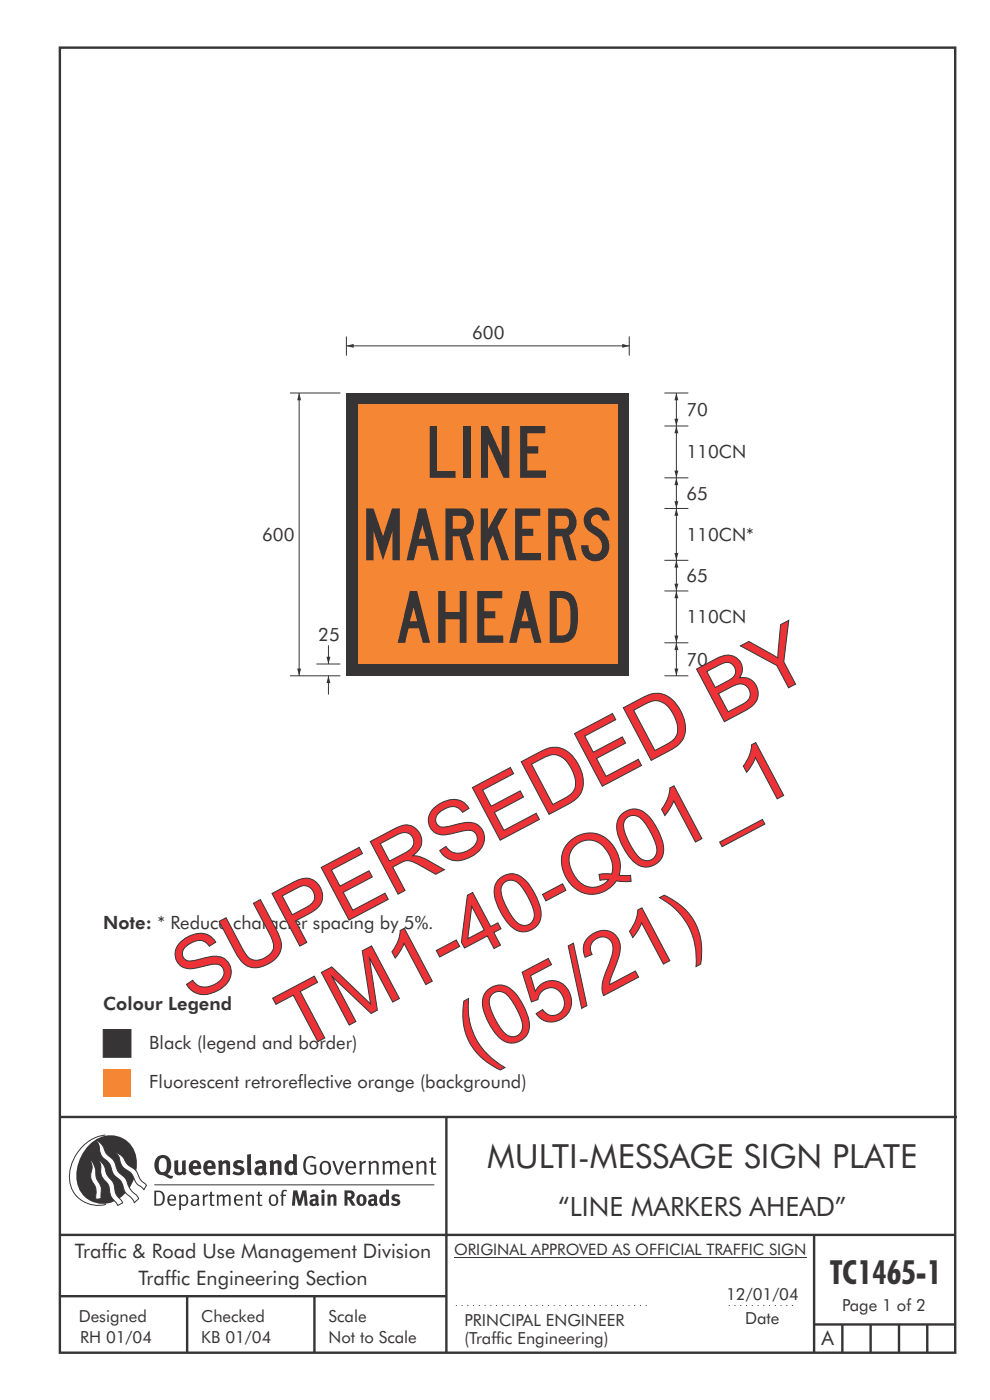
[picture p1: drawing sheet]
<svg xmlns="http://www.w3.org/2000/svg" width="210mm" height="297mm" viewBox="0 0 210 297" stroke-linecap="round" stroke-linejoin="round" font-family="sans-serif">
<g fill="none" stroke="#373435" stroke-width=".51">
<path d="M12.7 10.1h189.9v276.9h-189.9zM12.7 237h190.3M94.7 236.9v50.1M12.7 262h190M12.7 275h82M39.7 275v12M66.7 275v12M172.7 262v25M172.7 281h30M178.7 281v6M184.7 281v6M190.7 281v6"/>
<path d="M196.7 281v6"/>
</g>
<path d="M96.7 277h41.5M154.6 277h14" fill="none" stroke="#373435" stroke-width=".21" stroke-dasharray=".2 1" stroke-linecap="butt"/>
<path d="M96.3 266.7h74.7" fill="none" stroke="#373435" stroke-width=".21"/>
<g fill="#373435">
<path d="M64.9 245.6a1.61 1.61 0 0 1 2.1 0l-.2 .3a1.17 1.17 0 0 0-1.4-.2 1.17 1.17 0 0 0-.6 1.3 1.42 1.42 0 0 0 1.2 1.9l.7-.2v-1.2h-.8l-.1-.4h1.3v1.8a1.82 1.82 0 0 1-2.2 0 1.82 1.82 0 0 1-.6-2.1l.2-.7z" fill-rule="evenodd"/>
<path d="M68.2 246.5a1.77 1.77 0 0 0 .4 2.7 1.39 1.39 0 0 0 1.4-.5 1.39 1.39 0 0 0 .2-1.5 1.19 1.19 0 0 0-2-.7zM68.5 246.8a.83 .83 0 0 1 1 .1 .83 .83 0 0 1 .2 .9 .75 .75 0 0 1-.6 1.1 .75 .75 0 0 1-.8-.8v-1z" fill-rule="evenodd"/>
<path d="M70.5 246.4l.4-.1 .8 2.4 .8-2.3h.5l-1.1 2.8h-.4z" fill-rule="evenodd"/>
<path d="M73.6 246.7a1.74 1.74 0 0 0 .5 2.5h.9l.5-.3-.2-.3a.89 .89 0 0 1-1.1 .2 .89 .89 0 0 1-.4-1h1.7a1.15 1.15 0 0 0-.4-1.3 1.15 1.15 0 0 0-1.5 .2zM74 246.8a.67 .67 0 0 1 .8-.1 .67 .67 0 0 1 .3 .8h-1.3z" fill-rule="evenodd"/>
<path d="M76.2 246.4l.4-.1 .1 .4 .5-.4h.5l-.2 .5a.61 .61 0 0 0-.8 .6v1.8h-.4z" fill-rule="evenodd"/>
<path d="M78.1 246.4l.5-.1 .1 .4a.89 .89 0 0 1 .9-.4 .89 .89 0 0 1 .7 .7v2.2h-.4v-2.2l-.1-.2-.3-.1-.8 .4v2.1h-.4z" fill-rule="evenodd"/>
<path d="M81.1 246.4l.4-.1 .1 .4a.83 .83 0 0 1 .8-.4 .83 .83 0 0 1 .7 .5 .86 .86 0 0 1 .9-.5 .86 .86 0 0 1 .7 .7v2.2h-.4l-.1-2.3a.5 .5 0 0 0-.8 0l-.2 .2v2.1h-.5v-2.2l-.4-.3-.7 .4v2.1h-.4z" fill-rule="evenodd"/>
<path d="M85.7 246.7a1.74 1.74 0 0 0 .5 2.5h.9l.5-.3-.2-.3a.89 .89 0 0 1-1.1 .2 .89 .89 0 0 1-.4-1h1.7a1.15 1.15 0 0 0-.5-1.3 1.15 1.15 0 0 0-1.4 .2zM86 246.8a.67 .67 0 0 1 .9-.1 .67 .67 0 0 1 .3 .8h-1.3z" fill-rule="evenodd"/>
<path d="M88.3 246.4l.4-.1 .1 .4a.89 .89 0 0 1 .9-.4 .89 .89 0 0 1 .8 .7v2.2h-.5v-2.2l-.1-.2-.3-.1-.8 .4v2.1h-.4z" fill-rule="evenodd"/>
<path d="M91.5 245.6l.4-.1v.9h.7l-.2 .3h-.5v2.1l.1 .1h.5l.1 .3a.71 .71 0 0 1-1.2-.6v-1.9h-.3v-.3h.3z" fill-rule="evenodd"/>
<path d="M37 246.3l.8-.2v2a.46 .46 0 0 0 .2 .6 .46 .46 0 0 0 .6-.2v-2.2l.8-.2v2.4l.2 .5-.6 .4-.2-.3a1.03 1.03 0 0 1-1.2 .2 1.03 1.03 0 0 1-.6-1.1z" fill-rule="evenodd"/>
<path d="M40.4 246.6a1.64 1.64 0 0 0 0 2.2 1.64 1.64 0 0 0 2.3 .1l-.4-.4a.78 .78 0 0 1-.9 .3 .78 .78 0 0 1-.5-.8h1.8a1.37 1.37 0 0 0-.6-1.7 1.37 1.37 0 0 0-1.7 .3zM41.1 246.9a.48 .48 0 0 1 .6-.1 .48 .48 0 0 1 .2 .6h-1z" fill-rule="evenodd"/>
<path d="M43.5 246.6a1.65 1.65 0 0 0-.2 1.9 1.65 1.65 0 0 0 1.9 .8l.5-.4-.3-.4a.78 .78 0 0 1-.9 .3 .78 .78 0 0 1-.5-.8h1.8a1.37 1.37 0 0 0-.6-1.7 1.37 1.37 0 0 0-1.7 .3zM44.1 246.9a.48 .48 0 0 1 .6-.1 .48 .48 0 0 1 .2 .6h-.9z" fill-rule="evenodd"/>
<path d="M46.3 246.3l.7-.2 .1 .4a.95 .95 0 0 1 1-.3 .95 .95 0 0 1 .7 .8v2.3h-.8v-2.3l-.3-.2-.5 .3v2.2h-.8z" fill-rule="evenodd"/>
<path d="M49.7 246.5a1.73 1.73 0 0 1 2-.1l-.2 .5-.6-.2a.42 .42 0 0 0-.6 .3l.2 .3a1.23 1.23 0 0 1 1.4 1 1.47 1.47 0 0 1-2.3 .9l-.3-.2 .3-.6 .7 .3a.47 .47 0 0 0 .7-.3 .87 .87 0 0 0-1-.5l-.4-.2-.1-.4z" fill-rule="evenodd"/>
<path d="M54.1 246.6l.3 .5 .3-.1a.62 .62 0 0 1 .9 0l.1 .4a1.21 1.21 0 0 0-1.4 .3 1.21 1.21 0 0 0-.1 1.3 1.19 1.19 0 0 0 1.6 .1l.5 .3 .4-.5-.3-.3v-1.4a.96 .96 0 0 0-1.3-1zM55 248l.6-.1v.7a.43 .43 0 0 1-.6 .1 .43 .43 0 0 1 0-.7z" fill-rule="evenodd"/>
<path d="M57.2 246.3l.7-.2 .1 .4a.95 .95 0 0 1 1-.3 .95 .95 0 0 1 .7 .8v2.3h-.8v-2.3l-.2-.2-.6 .3v2.2h-.8z" fill-rule="evenodd"/>
<path d="M62.2 244.8v1.5a1.29 1.29 0 0 0-1.4 .2 1.29 1.29 0 0 0-.5 1.3 1.24 1.24 0 0 0 .6 1.3 1.24 1.24 0 0 0 1.4 0l.1 .2h.7l-.1-4.3zM61.5 246.9l.4-.1 .3 .2v1.5l-.3 .1a.48 .48 0 0 1-.6-.4 1.52 1.52 0 0 1 .2-1.3z" fill-rule="evenodd"/>
<path d="M52.4 245l.8-.2 .2 4.5h-.8l-.1-.2z" fill-rule="evenodd"/>
</g>
<path d="M22.4 240.8a9 9 0 0 0-7.4 10.9 6.2 6.2 0 0 0 7.5 3.8M32.7 251.4h59.4" fill="none" stroke="#373435" stroke-width=".21"/>
<path d="M19.1 242.7a5.7 5.7 0 0 1 6.5-1.4 5.7 5.7 0 0 1 3.4 5.7 8.6 8.6 0 0 1-6.2 8.3 5.7 5.7 0 0 1-6.5-7 9.9 9.9 0 0 1 2.8-5.6z" fill-rule="evenodd" fill="#373435"/>
<path d="M24.5 244.5a3.1 3.1 0 0 1 2.3 2.2l.7 .7a3.2 3.2 0 0 1 2 2.4l.4 .6 1.2 1.1-.6 .9-.2-.3a3.5 3.5 0 0 1-1.9-2.1 3.8 3.8 0 0 0-2.1-2.2 3.5 3.5 0 0 1-1-2.2zM20.4 241.9a3.4 3.4 0 0 1 1.9 2.5l.7 .8a3.3 3.3 0 0 1 1.7 2.6 4.4 4.4 0 0 0 1.7 2l.3 .3a6.1 6.1 0 0 0 2.5 3.7l.2 .5-.9 .9a6.1 6.1 0 0 0-1.9-2.2l-.4-.8a3.6 3.6 0 0 0-1.9-2.8l-.6-1a3.6 3.6 0 0 0-1.9-2.8 3.7 3.7 0 0 1-.8-2.4zM21 246.1a3.4 3.4 0 0 1 1.5 2.7l.6 1a3.8 3.8 0 0 1 1.4 3.1l.3 .7 1.2 1.6-1 .6-.5-.8a3.2 3.2 0 0 1-1.3-2.8 4.3 4.3 0 0 0-1.4-2.2 4.7 4.7 0 0 1-.5-2.9zM19.2 246.1a5.1 5.1 0 0 1 1.2 3.7l.3 .7a3.1 3.1 0 0 1 .7 3l.1 .8-1.1 .2-.1-.8a3.5 3.5 0 0 0-.9-3.3 3.6 3.6 0 0 1 .1-2.5z" fill-rule="evenodd" fill="#fefefe" stroke="#373435" stroke-width=".21"/>
<g fill="#373435">
<path d="M33.4 245.5a2.51 2.51 0 0 0 .4 3.7l.8 .1a2.78 2.78 0 0 0 2 .7l.2-.6h-.6l-.7-.3a2.56 2.56 0 0 0 0-3.8 1.83 1.83 0 0 0-2.1 .2zM34 245.9a.87 .87 0 0 1 1 0 .87 .87 0 0 1 .4 .9v.4a1.17 1.17 0 0 1-.9 1.5l-.3-.1a2.38 2.38 0 0 1-.2-2.7z" fill-rule="evenodd"/>
<path d="M33.1 252.9v2.6a1.12 1.12 0 0 0 1.2-.3 1.12 1.12 0 0 0 .2-1.2l-.1-.5-.3-.4zM32.7 252.6h1.1a1.67 1.67 0 0 1 1.2 1.6 1.67 1.67 0 0 1-1.3 1.6h-1zM36.1 253.9l-.2 .5h1.1a.55 .55 0 0 0-.3-.6 .55 .55 0 0 0-.6 .1zM35.8 253.7a.95 .95 0 0 1 1.2-.1 .95 .95 0 0 1 .4 1.1h-1.5a.72 .72 0 0 0 .4 .8 .72 .72 0 0 0 .9-.2l.1 .3a1.15 1.15 0 0 1-1.5 0 1.15 1.15 0 0 1-.2-1.5zM38.4 254.1v1.2a.7 .7 0 0 0 .9 .1 .7 .7 0 0 0 .2-.9 .61 .61 0 0 0-.4-.7 .61 .61 0 0 0-.7 .3zM38 253.5l.3-.1 .1 .4a.95 .95 0 0 1 1.2-.2 .95 .95 0 0 1 .3 1.2 .92 .92 0 0 1-.5 .9 .92 .92 0 0 1-1-.1v1.1l-.4 .1zM40.9 254.8a.5 .5 0 0 0 .2 .8 .5 .5 0 0 0 .7-.4v-.6zM40.5 253.7a1 1 0 0 1 1.7 .3v1.4l.2 .2-.2 .3-.3-.3a.78 .78 0 0 1-1.4-.1 .78 .78 0 0 1 .8-1.1h.5a.58 .58 0 0 0-.3-.7 .58 .58 0 0 0-.7 .2zM43 253.5l.3-.1 .1 .4 .3-.3 .5-.1-.2 .4a.52 .52 0 0 0-.6 .5v1.5h-.4zM44.6 252.9l.4-.1-.1 .7h.6l-.1 .3h-.5v1.5a.35 .35 0 0 0 .6 .3v.2a.57 .57 0 0 1-.6 .1 .57 .57 0 0 1-.3-.5v-1.6h-.3v-.3h.3zM45.9 253.5l.4-.1 .1 .4 .2-.2a.64 .64 0 0 1 1 .2 .7 .7 0 0 1 .8-.4 .7 .7 0 0 1 .5 .6v1.8h-.3v-1.7l-.3-.4-.7 .4v1.7h-.3v-1.6a.38 .38 0 0 0-.3-.5 .38 .38 0 0 0-.5 .2l-.1 .2v1.7h-.4zM50.2 253.9l-.2 .5h1.1a.55 .55 0 0 0-.2-.6 .55 .55 0 0 0-.7 .1zM49.9 253.7a.95 .95 0 0 1 1.2-.1 .95 .95 0 0 1 .4 1.1h-1.5a.72 .72 0 0 0 .4 .8 .72 .72 0 0 0 .9-.2l.1 .3a1.15 1.15 0 0 1-1.5 0 1.15 1.15 0 0 1-.2-1.5zM52.1 253.5l.3-.1 .1 .4a.72 .72 0 0 1 .8-.4 .72 .72 0 0 1 .6 .6v1.8h-.4v-1.6a.45 .45 0 0 0-.3-.5 .45 .45 0 0 0-.5 .2l-.2 .2v1.7h-.3zM54.7 252.9l.4-.1v.7h.6l-.1 .3h-.5v1.5a.35 .35 0 0 0 .5 .3v.2a.57 .57 0 0 1-.6 .1 .57 .57 0 0 1-.3-.5v-1.6h-.3v-.3h.3zM57.6 253.9l-.2 .7a.65 .65 0 0 0 .3 .8 .65 .65 0 0 0 .8-.2l.1-.1a.93 .93 0 0 0-.7-1.4zM57.3 253.7a1.12 1.12 0 0 1 1.4 0 1.12 1.12 0 0 1 .3 1.5 1.01 1.01 0 0 1-1.3 .6 1.01 1.01 0 0 1-.7-1.2zM59.9 252.6l.5-.2 .5 .2-.1 .2-.4-.1-.3 .2v.6h.6l-.1 .3h-.5v2h-.4v-2h-.2v-.3h.2zM62.2 252.6l-.3 3.2h.7l.1-2.3 .6 2.3h.6l.6-2.3 .1 2.3h.7l-.3-3.2h-.9l-.5 2.1-.5-2.1zM65.7 253.7l.3 .4a.51 .51 0 0 1 .5-.3 .51 .51 0 0 1 .4 .4v.1a.88 .88 0 0 0-1.1 .4 .88 .88 0 0 0 .2 1.1 .9 .9 0 0 0 1.1-.2l.3 .3 .4-.4-.2-.2v-1.1a.87 .87 0 0 0-.5-.8 .87 .87 0 0 0-1 .1zM66.4 254.8h.5v.5l-.1 .1h-.3l-.2-.1zM68.2 253.5v2.3h.6v-2.4zM68.1 252.8a.4 .4 0 0 0 .8 0 .4 .4 0 0 0-.8 0zM69.4 253.5l.1 2.3h.6v-1.7a.33 .33 0 0 1 .4-.2 .33 .33 0 0 1 .3 .4v1.5h.6v-1.7a.75 .75 0 0 0-.6-.7 .75 .75 0 0 0-.8 .3v-.3zM73.1 252.6v3.2h.6v-1.3l.3 .2 .7 1.1h.7l-.9-1.4a.94 .94 0 0 0 .7-1 .94 .94 0 0 0-.9-.8zM73.7 253.1a.51 .51 0 0 1 .8 .1 .51 .51 0 0 1-.2 .7l-.6 .1zM75.9 253.7a1.19 1.19 0 0 0-.1 1.7 1.19 1.19 0 0 0 1.8 0 1.19 1.19 0 0 0-.1-1.6 1.19 1.19 0 0 0-1.6-.1zM76.5 253.9l.2-.1a.99 .99 0 0 1 0 1.6 1.06 1.06 0 0 1-.2-1.5zM78.1 253.7l.3 .4a.51 .51 0 0 1 .5-.3 .51 .51 0 0 1 .5 .4v.1a.88 .88 0 0 0-1.2 .4 .88 .88 0 0 0 .2 1.1 .9 .9 0 0 0 1.1-.2l.3 .3 .4-.4-.2-.2v-1.1a.87 .87 0 0 0-.5-.8 .87 .87 0 0 0-1 .1zM78.9 254.8h.4v.5l-.1 .1h-.3l-.1-.1zM81.9 252.3v1.2a1.2 1.2 0 0 0-1.4 .6 1.2 1.2 0 0 0 .2 1.4l.5 .3 .8-.1v.1h.6l-.1-3.4zM81.4 253.9l.5 .1-.1 1.2a.46 .46 0 0 1-.5 0 .46 .46 0 0 1-.1-.5zM83.3 253.6a.79 .79 0 0 0-.1 .9 .79 .79 0 0 0 .9 .4 .33 .33 0 0 1 0 .5 .33 .33 0 0 1-.5 0l-.4-.3-.3 .5a1.15 1.15 0 0 0 1.2 .3 1.15 1.15 0 0 0 .8-1 1.49 1.49 0 0 0-1.2-.8 .4 .4 0 0 1 .3-.3 .4 .4 0 0 1 .4 .1l.2 .1 .2-.4a1.47 1.47 0 0 0-1.5 0z" fill-rule="evenodd"/>
</g>
<path d="M21.9 218.4h5.9v5.9h-5.9z" fill-rule="evenodd" fill="#373435" stroke="#373435" stroke-width=".21"/>
<path d="M21.9 226.7h5.9v5.9h-5.9z" fill-rule="evenodd" fill="#f58634"/>
<path d="M143.5 136.4v7" fill="none" stroke="#373435" stroke-width=".21"/>
<g fill="#373435">
<path d="M143.1 141.8h.8l-.4 1.6z"/>
<path d="M143.5 136.4l.4 1.5h-.8z"/>
</g>
<path d="M143.5 125.4v11" fill="none" stroke="#373435" stroke-width=".21"/>
<g fill="#373435">
<path d="M143.1 134.8h.8l-.4 1.6z"/>
<path d="M143.5 125.4l.4 1.5h-.8z"/>
</g>
<path d="M73.5 73.4h60" fill="none" stroke="#373435" stroke-width=".21"/>
<g fill="#373435">
<path d="M132 73l1.5 .4-1.5 .4z"/>
<path d="M73.5 73.4l1.5-.4v.8z"/>
<path d="M73.5 83.4h60v60h-60z" fill-rule="evenodd"/>
</g>
<path d="M76 85.9h55v55h-55z" fill-rule="evenodd" fill="#f58634"/>
<path d="M73.5 71.4v4.1M133.5 71.4v4.1M143.5 118.9v6.5M140.9 136.4h5.1M140.9 143.4h5.1" fill="none" stroke="#373435" stroke-width=".21"/>
<g fill="#373435">
<path d="M143.1 123.8h.8l-.4 1.6z"/>
<path d="M143.5 118.9l.4 1.5h-.8z"/>
</g>
<path d="M143.5 107.9v11M140.9 125.4h5.1" fill="none" stroke="#373435" stroke-width=".21"/>
<g fill="#373435">
<path d="M143.1 117.3h.8l-.4 1.6z"/>
<path d="M143.5 107.9l.4 1.5h-.8z"/>
</g>
<path d="M140.9 118.9h5.1M140.9 107.9h5.1M143.5 101.4v6.5" fill="none" stroke="#373435" stroke-width=".21"/>
<g fill="#373435">
<path d="M143.1 106.3h.8l-.4 1.6z"/>
<path d="M143.5 101.4l.4 1.5h-.8z"/>
</g>
<path d="M143.5 90.4v11" fill="none" stroke="#373435" stroke-width=".21"/>
<g fill="#373435">
<path d="M143.1 99.8h.8l-.4 1.6z"/>
<path d="M143.5 90.4l.4 1.5h-.8z"/>
</g>
<path d="M140.9 90.4h5.1M143.5 83.4v7M140.9 101.4h5.1" fill="none" stroke="#373435" stroke-width=".21"/>
<g fill="#373435">
<path d="M143.1 88.8h.8l-.4 1.6z"/>
<path d="M143.5 83.4l.4 1.5h-.8z"/>
</g>
<path d="M140.9 83.4h5.1M69.7 136.9v4" fill="none" stroke="#373435" stroke-width=".21"/>
<path d="M69.3 139.3h.8l-.4 1.6z" fill="#373435"/>
<path d="M69.7 143.4v4" fill="none" stroke="#373435" stroke-width=".21"/>
<path d="M69.7 143.4l.4 1.5h-.8z" fill="#373435"/>
<path d="M61.5 83.4h10.7M63.5 83.4v60M61.5 143.4h10.7M67.1 140.9h5.1" fill="none" stroke="#373435" stroke-width=".21"/>
<g fill="#373435">
<path d="M63 141.8h.9l-.4 1.6z"/>
<path d="M63.5 83.4l.4 1.5h-.9z"/>
</g>
<g font-size="17.6" fill="#ed3237">
<text x="40.7" y="212.8" transform="rotate(-28 40.7 212.8)">SUPERSEDED BY</text>
<text x="63.4" y="223.1" transform="rotate(-28 63.4 223.1)">TM1-40-Q01_1</text>
<text x="100.8" y="225.7" transform="rotate(-28 100.8 225.7)">(05/21)</text>
</g>
<g font-size="11" fill="#373435">
<text x="91.1" y="101.4">LINE</text>
<text x="77.7" y="118.9">MARKERS</text>
<text x="84.4" y="136.4">AHEAD</text>
</g>
<g font-size="7.1" fill="#373435">
<text x="103.3" y="247.8">MULTI-MESSAGE SIGN PLATE</text>
<text x="176.1" y="272.4">TC1465-1</text>
</g>
<text font-size="5.6" fill="#373435" x="118.4" y="258">“LINE MARKERS AHEAD”</text>
<g font-size="4.2" fill="#373435">
<text x="15.9" y="267">Traffic &amp; Road Use Management Division</text>
<text x="29.4" y="272.6">Traffic Engineering Section</text>
<text x="174.3" y="285.4">A</text>
</g>
<g font-size="3.9" fill="#373435">
<text x="100.2" y="71.9">600</text>
<text x="145.6" y="88.3">70</text>
<text x="145.6" y="97.3">110CN</text>
<text x="145.6" y="106">65</text>
<text x="55.6" y="114.8">600</text>
<text x="145.6" y="114.8">110CN*</text>
<text x="145.6" y="123.5">65</text>
<text x="67.5" y="135.9">25</text>
<text x="145.6" y="132.3">110CN</text>
<text x="145.6" y="141.3">70</text>
<text x="21.9" y="197.1">Note: * Reduce character spacing by 5%.</text>
<text x="21.9" y="214.3">Colour Legend</text>
<text x="31.7" y="222.6">Black (legend and border)</text>
<text x="31.7" y="230.9">Fluorescent retroreflective orange (background)</text>
</g>
<g font-size="3.5" fill="#373435">
<text x="154" y="275.9">12/01/04</text>
<text x="16.7" y="280.4">Designed</text>
<text x="42.7" y="280.4">Checked</text>
<text x="69.7" y="280.4">Scale</text>
<text x="98.5" y="281.4">PRINCIPAL ENGINEER</text>
<text x="158.1" y="281">Date</text>
<text x="178.7" y="278.1">Page 1 of 2</text>
<text x="17" y="284.8">RH 01/04</text>
<text x="42.7" y="284.8">KB 01/04</text>
<text x="69.7" y="285">Not to Scale</text>
<text x="98.5" y="285.1">(Traffic Engineering)</text>
</g>
<text font-size="3.4" fill="#373435" x="96.3" y="266.3">ORIGINAL APPROVED AS OFFICIAL TRAFFIC SIGN</text>
</svg>
